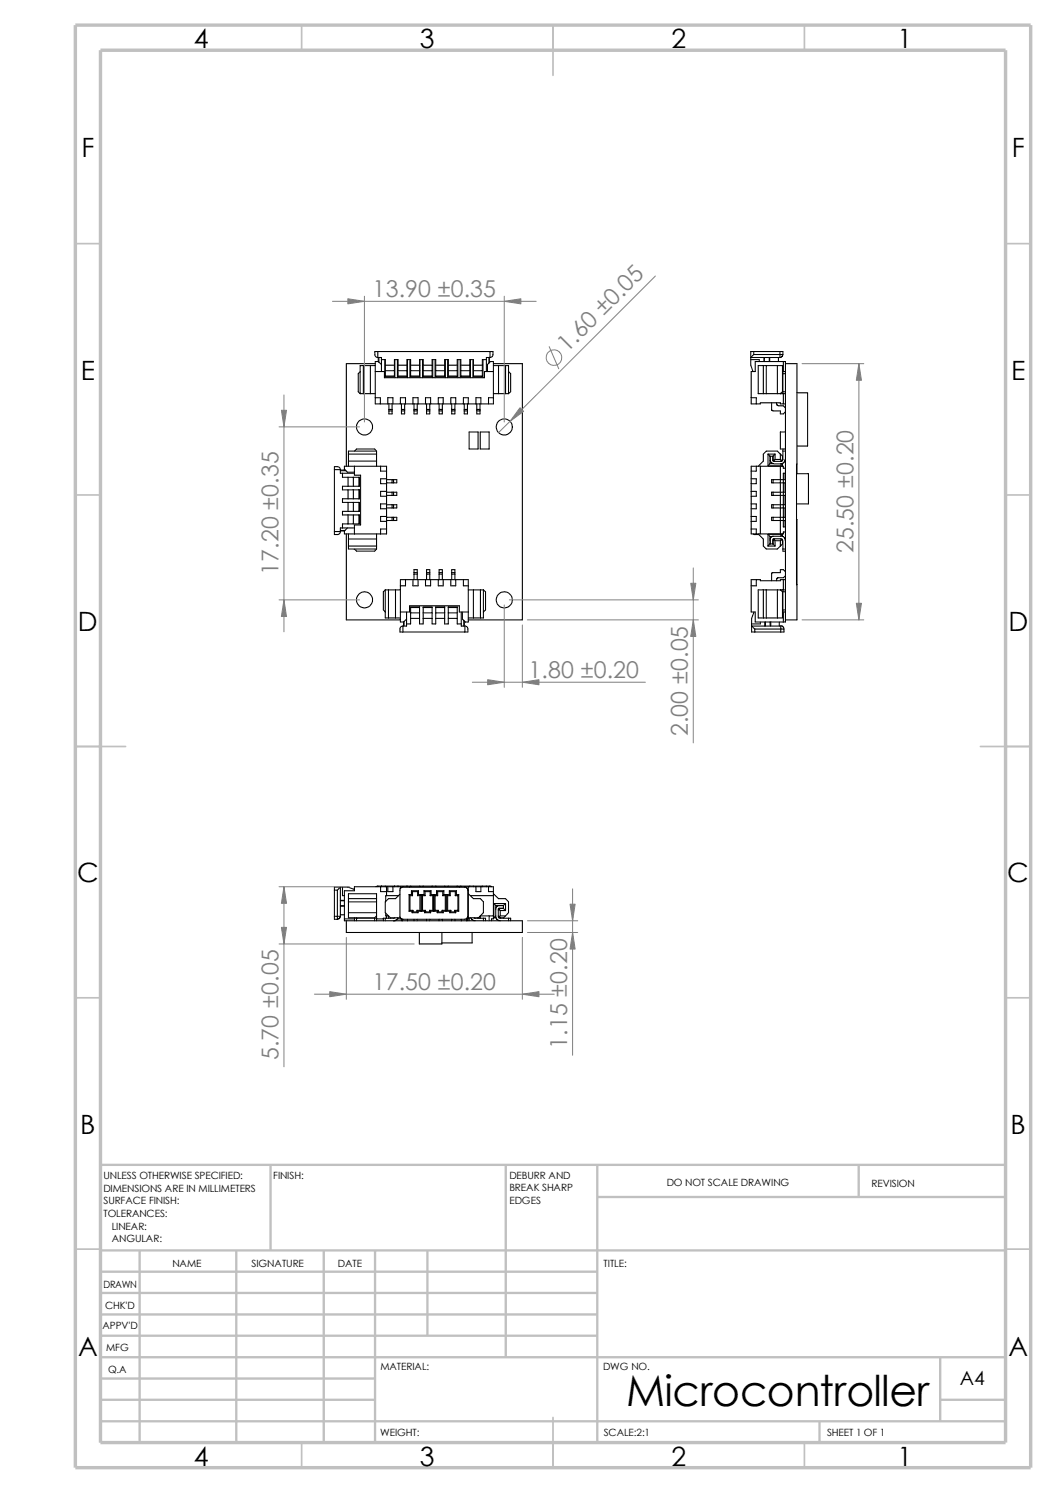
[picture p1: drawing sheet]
<svg xmlns="http://www.w3.org/2000/svg" width="210mm" height="297mm" viewBox="0 0 210 297" stroke-linecap="round" stroke-linejoin="round" font-family="sans-serif">
<g fill="none" stroke="#c0c0c0" stroke-width=".34">
<path d="M60 5v5M110 5v10M160 5v5M15 48.5h5M200 48.5h5M15 98.5h5M200 98.5h5M15 148.5h10M195 148.5h10M15 198.5h5M200 198.5h5M15 248.5h5"/>
<path d="M200 248.5h5M60 287v5M110 282v10M160 287v5"/>
</g>
<g fill="none" stroke="#c0c0c0" stroke-width=".47">
<path d="M53.8 231.7v17.1M100.6 231.7v38.3M118.8 231.7v55.3M118.8 238.1h81.2M170.8 231.7v6.4M200 231.7h-180v55.3M20 248.8h180M20 253h98.8M20 257.2h98.8M27.8 248.8v38.2M47 248.8v38.2M64.4 248.8v38.2"/>
<path d="M74.6 248.8v38.2M85 248.8v16.9M20 261.5h98.8M20 265.7h98.8M20 270h180M20 274.2h54.6M20 278.5h54.6M187 278.5h13M187 270v12.7M20 282.7h180M163 282.7v4.3"/>
</g>
<path d="M15 5h190v287h-190zM20 10h180v277h-180z" fill="none" stroke="#c0c0c0" stroke-width=".68" stroke-linecap="butt"/>
<g fill="none" stroke="#000" stroke-width=".21">
<path d="M71.6 78.3h3M71.6 73.9l-.4 .4v3.6l.4 .4M72.3 72.7v5.6M73.7 72.7v5.6M74.6 79.1h1v1.2M74.6 72.3h-5.7v20.5M74.6 73.9h1.9v1.2h19.9v-1.2h1.7M74.6 72.7h-3v5.6M75.1 69.9v1.2M75.1 71.1h.8v2.8M75.1 69.9h22.4M75.1 69.9h-.6v.6a.57 .57 0 0 0 .6 .6"/>
<path d="M75.2 71.9h-.6v8.4h23.5v-8.4h-.8M75.2 71.1v.8M75.2 71.9l.7 .6M75.4 71.1v1M75.9 71.5h.7v3.4h1.8v-3.4h.8v3.4h1.7v-3.4h.8v3.4h1.7v-3.4h.8v3.4h1.7v-3.4h.8v3.4h1.7v-3.4h.8v3.4h1.7v-3.4h.8v3.4h1.7v-3.4h.7v3.4h1.8v-3.4h.8M76.5 71.5v3.6M76.6 72.6h1.8M76.6 73.7h1.8M76.6 74.8h1.8M78.5 71.5v3.6M79 71.5v3.6M79.2 72.6h1.7"/>
<path d="M79.2 73.7h1.7M79.2 74.8h1.7M81 71.5v3.6M81.5 71.5v3.6M81.7 72.6h1.7M81.7 73.7h1.7M81.7 74.8h1.7M83.5 71.5v3.6M84 71.5v3.6M84.2 72.6h1.7M84.2 73.7h1.7M84.2 74.8h1.7"/>
<path d="M86.1 71.5v3.6M86.5 71.5v3.6M86.7 72.6h1.7M86.7 73.7h1.7M86.7 74.8h1.7M88.6 71.5v3.6M89 71.5v3.6M89.2 72.6h1.7M89.2 73.7h1.7M89.2 74.8h1.7M91.1 71.5v3.6M91.5 71.5v3.6"/>
<path d="M91.7 72.6h1.7M91.7 73.7h1.7M91.7 74.8h1.7M93.6 71.5v3.6M94.1 71.5v3.6M94.1 72.6h1.8M94.1 73.7h1.8M94.1 74.8h1.8M96.1 71.5v3.6M97.2 71.1v1.2M97.3 71.1v1M97.5 69.9h.5v.6a.57 .57 0 0 1-.5 .6"/>
<path d="M97.5 69.9v1.2M97.5 71.1h-.8v2.8M97.5 71.9l-.6 .6v1.4M98.1 79.1h-.9v1.2M98.1 72.7h3v5.6M98.1 72.3h5.8v51h-10.8M98.1 78.3h3M99.1 72.7v5.6M100.5 72.7v5.6M101.1 73.9l.5 .4v3.6l-.5 .4M149.3 71.5h1.7v.4M149.4 79.1h1v1.2"/>
<path d="M149.9 70.5l-.6 .6h5.8M149.9 69.9h-.6v2.7l.4 1.3M149.9 69.9h5.2M149.9 69.9v.6M149.9 70.5h5.2M151.8 72.7v5.6M151.9 71.1v.8M152 71.1v.8M152.4 72.7v5.6M153 71.1v.8M153.1 71.1v.8M154.6 72.7v5.6"/>
<path d="M154.8 71.1v.8M155.1 70.5h.6M155.1 69.9v.6M155.1 70.5v.6M155.1 69.9h.6v.6M155.2 78.3l.4-.4v-5.2h-4.8v5.6h4.5M155.3 78.3h.4M155.3 78.2v.1M155.6 73.9h.1M155.7 73.9h.5M155.7 78.3h.5M155.7 73.9v4.4"/>
<path d="M155.7 74.3h.5M155.7 77.9h.5M155.7 70.5l-.2 .5-.4 .1M155.8 71.9v2M155.8 78.3v2M156.2 72.3h2.3v21.9M158.5 78.1h2.1v10.6h-2.1M66.5 93.4v12.3M66.5 93.4h1.2M66.5 93.4v-.6h.6a.57 .57 0 0 1 .6 .6M67.7 93.4v.7h2.8M67.7 93.6h1.1"/>
<path d="M67.7 93.5h1M68.1 94.1v.9h3.4v1.7h-3.4v.8h3.4v1.7h-3.4v.7h3.4v1.8h-3.4v.7h3.4v1.8h-3.4v.8M68.5 93.5v-.7h8.4v13.4h-8.4v-.6M68.5 93.3l.6 .6h1.4M69.2 95v1.7M69.2 97.5v1.7M69.2 99.9v1.8M69.3 91.7h5.6M69.3 90.3h5.6M70.3 95v1.7M70.3 97.5v1.7M70.3 99.9v1.8"/>
<path d="M70.5 92.8v1.7h1.2v9.9h-1.2v1.8M70.5 89.7l.4-.4h3.6l.4 .4M71.4 95v1.7M71.4 97.5v1.7M71.4 99.9v1.8M74.9 89.7v3.1M74.9 89.7h-5.6v3.1M75.7 92.8v.9h1.2M76.9 95.2h-1.2v1h1.2M76.9 97.7h-1.2v1h1.2M76.9 95.4h1.1M76.9 96.1h1.1"/>
<path d="M76.9 98.6h1.1M76.9 97.9h1.1M77.1 80.3v-1.2h1v1.2M77.3 81.7v.6h.7v-.6M77.3 81.4h.7M77.3 80.3v1.1M77.3 81.7h.7M77.3 81.4v.3M78 80.3v1.1M78 95.4v.7M78 97.9v.7M78 96.1h.3"/>
<path d="M78 95.4h.3M78 98.6h.3M78 97.9h.3M78 81.4v.3M78.3 95.4h.6v.7h-.6M78.3 95.4v.7M78.3 97.9v.7M78.3 97.9h.6v.7h-.6M79.6 80.3v-1.2h1v1.2M79.8 80.3v1.1M79.8 81.7v.6h.7v-.6M79.8 81.4h.7"/>
<path d="M79.8 81.7h.7M79.8 81.4v.3M80.5 81.4v.3M80.5 80.3v1.1M82.1 80.3v-1.2h1v1.2M82.3 81.7v.6h.7v-.6M82.3 80.3v1.1M82.3 81.4h.7M82.3 81.7h.7M82.3 81.4v.3M83 80.3v1.1M83 81.4v.3"/>
<path d="M84.6 80.3v-1.2h1v1.2M84.8 80.3v1.1M84.8 81.7v.6h.7v-.6M84.8 81.4h.7M84.8 81.7h.7M84.8 81.4v.3M85.5 81.4v.3M85.5 80.3v1.1M87.2 80.3v-1.2h.9v1.2M87.3 81.7v.6h.7v-.6M87.3 80.3v1.1M87.3 81.4h.7"/>
<path d="M87.3 81.7h.7M87.3 81.4v.3M88 80.3v1.1M88 81.4v.3M89.7 80.3v-1.2h.9v1.2M89.8 81.4v.3M89.8 80.3v1.1M89.8 81.7v.6h.7v-.6M89.8 81.4h.7M89.8 81.7h.7M90.5 81.4v.3M90.5 80.3v1.1"/>
<path d="M92.2 80.3v-1.2h.9v1.2M92.3 81.7v.6h.7v-.6M92.3 80.3v1.1M92.3 81.4h.7M92.3 81.7h.7M92.3 81.4v.3M93 81.4v.3M93 80.3v1.1M93.3 85.9h1.8v3.4h-1.8zM94.7 80.3v-1.2h.9v1.2M94.8 81.4v.3M94.8 81.7v.6h.7v-.6"/>
<path d="M94.8 81.4h.7M94.8 80.3v1.1M94.8 81.7h.7M95.5 81.4v.3M95.5 80.3v1.1M95.5 85.9h1.8v3.4h-1.8zM149.4 95.2h1v1h-1M149.4 97.7h1v1h-1M150.4 92.8v.9h-1M151.2 92.8v13.4M152.7 90.3h1.4M152.7 90.3v2.4"/>
<path d="M152.7 90.3l.4 .5M153.1 90.8h.7M153.1 92.2l-.4 .5M153.1 92.2h.6M153.1 90.8v1.4M153.2 90.8v1l.3 .3 .4 .1M153.5 80.1v1.5l.1 .1h1.6v.6h.6l.4-.4M153.7 90.8l.1 .9 1.5 .1M153.8 95.4h2.4M153.8 96.1h2.4M153.8 98.6h2.4M153.8 97.9h2.4"/>
<path d="M153.8 90.8v.6l.1 .2M153.8 95.4v.7M153.8 97.9v.7M153.8 95.4h-.3v.7h.3M153.8 97.9h-.3v.7h.3M153.9 91.6l.2 .2M154.1 91.4h1.1M154.1 90.3v1.1M154.1 91.4l-.2 .2M154.1 90.3l-.3 .5M154.4 80.1v.2M154.5 80.3l.1 .4h1.2l.4 .5"/>
<path d="M155.2 90.3l-.6-.6h-2.2l-.6 .6v1.4l-1 1.1M155.2 90.3l.4 .4v1M155.2 90.3v1.1M155.2 92.8v13.4M155.2 91.4l.2 .2M155.2 92.3l.4 .4h-2.9M155.6 92.2v.6M155.6 91.4l-.4 .4M155.7 89.3v2.1a.32 .32 0 0 1-.4 .4M155.7 89.7h.5M155.8 93.1h.1M155.9 94.1v1.3"/>
<path d="M155.9 96.1v1.8M155.9 98.6v1.8M156.2 91.4l-.2 .5-.5 .3-1.6 .1M156.2 94.1h-.4v10.7h.4M156.2 80.3h-1v-.2h-4v.2h-1.8v-6.4h.8v-2h6v51.8h-6v-1.9h-.8v-6.5h1.8v.2h4v-.2h1M156.2 93.1h-.4v-.3h-6.4v13.4h6.4v-.4h.4M156.2 85.9h-1v3.4h1M158.4 94.2h2.4v6h-2.4M158.5 92.3v24M66.5 105.7h1.2M66.5 105.7v.6h.6a.57 .57 0 0 0 .6-.6M67.7 105.5h.9"/>
<path d="M67.7 105.6h.8M68.9 106.2v17.1h10.7M69.1 105l-.6 .6M69.2 102.4v1.8M69.3 106.2v3h5.6M69.3 107.2h5.6M69.3 108.6h5.6M70.3 102.4v1.8M70.5 105h-2.8v.7M70.5 109.2l.4 .4h3.6l.4-.4M71.4 102.4v1.8M74.9 106.2v3"/>
<path d="M76.6 117.3v5.6h3M76.6 117.3l-.4 .4v3.6l.4 .5M76.6 117.3h3M76.9 100.2h-1.2v1h1.2M76.9 102.7h-1.2v1h1.2M76.9 105.2h-1.2v1M76.9 100.4h1.1M76.9 101h1.1M76.9 103.5h1.1M76.9 102.9h1.1M77.3 117.3v5.6M78 100.4v.6"/>
<path d="M78 102.9v.6M78 101h.3M78 100.4h.3M78 102.9h.3M78 103.5h.3M78.3 100.4v.6M78.3 102.9v.6M78.3 100.4h.6v.6h-.6M78.3 102.9h.6v.6h-.6M78.7 117.3v5.6M80.6 115.3v1.2h-1M82.1 115.3v1.2h1v-1.2"/>
<path d="M82.3 113.9v-.6h.7v.6M82.3 114.2v1.1M82.3 113.9h.7M82.3 114.2h.7M82.3 113.9v.3M83 114.2v1.1M83 113.9v.3M84.6 115.3v1.2h1v-1.2M84.8 113.9v-.6h.7v.6M84.8 114.2v1.1M84.8 113.9h.7M84.8 114.2h.7"/>
<path d="M84.8 113.9v.3M85.5 113.9v.3M85.5 114.2v1.1M87.2 115.3v1.2h.9v-1.2M87.3 113.9v-.6h.7v.6M87.3 114.2v1.1M87.3 113.9h.7M87.3 114.2h.7M87.3 113.9v.3M88 114.2v1.1M88 113.9v.3M89.7 115.3v1.2h.9v-1.2"/>
<path d="M89.8 113.9v.3M89.8 113.9v-.6h.7v.6M89.8 114.2v1.1M89.8 113.9h.7M89.8 114.2h.7M90.5 113.9v.3M90.5 114.2v1.1M92.2 115.3v1.2h.9M93.1 117.3h3M94.1 117.3v5.6M95.5 117.3v5.6M96.1 117.3v5.6h-3"/>
<path d="M96.1 117.3l.5 .4v3.6l-.5 .5M149.4 100.2h1v1h-1M149.4 102.7h1v1h-1M149.4 105.2h1v1M149.8 106.2l.2 .1h.9M150.4 115.3v1.2h-1M150.8 106.2l1 1v1.4l.6 .6h2.2l.6-.6M151.8 117.3v5.6M152.4 117.3v5.6M152.7 108.6h1.4M152.7 106.3l.4 .4M152.7 106.3h2.9l-.4 .4"/>
<path d="M152.7 106.3v2.3M153.1 108.2h.7M153.1 106.7h.6M153.1 108.2l-.4 .4M153.1 106.7v1.5M153.2 107.4v.8M153.8 100.4h2.4M153.8 101h2.4M153.8 103.5h2.4M153.8 102.9h2.4M153.8 100.4v.6M153.8 102.9v.6"/>
<path d="M153.8 108.2l.3 .4M153.8 102.9h-.3v.6h.3M153.8 100.4h-.3v.6h.3M153.9 107.4l-.1 .2v.6M153.9 107.4l.2 .2M154.1 107.6v1M154.1 107.6h1.1M154.1 107.2l-.2 .2M154.4 115.3v.2M154.6 117.3v5.6M155.2 117.3l.4 .4v5.2h-4.8v-5.6h4.5M155.2 107.6v1"/>
<path d="M155.2 107.2l.4 .4M155.3 106.7h-1.7l-.3 .1-.2 .6M155.3 117.3v.1M155.3 117.3h.4M155.3 106.6l.4 .1 .4 .4 .1 .5M155.4 107.4l-.2 .2M155.6 106.2v.5M155.6 107.3v.9l-.4 .4M155.7 107.6l-.3-.4h-1.6l-.1 .2v.8M155.7 117.3h.5M155.7 109.2h.5M155.7 107.6v2h.5"/>
<path d="M155.7 117.3v4.5M155.7 117.7h.5M155.8 115.3v2M155.9 105.8l-.1 .3M155.9 101v1.9M155.9 103.5v1.3M156.2 113.7l-.4-.4h-.6v.6h-1.6l-.1 .1v1.5M156.2 114.6l-.4 .3h-1.2l-.1 .4M158.4 103.3l.1 20h-2.3M79.6 121.8h1.8v-1.3h10v1.3h1.7M80.1 125.7h12.4M80.1 124.5v1.2"/>
<path d="M80.1 124.5a.58 .58 0 0 0-.6 .6v.6h.6M80.3 123.7h-.7v-8.4h13.5v8.4h-.8M80.3 123.7v.8M80.3 123.6v.9M80.9 124.1h.8v-3.4h1.7v3.4h.8v-3.4h1.7v3.4h.8v-3.4h1.7v3.4h.8v-3.4h1.7v3.4h.8M80.9 121.8v2.7h-.8M80.9 123.1l-.6 .6M81.7 123h1.7M81.7 121.9h1.7M81.7 120.9h1.7M84.2 123h1.7M84.2 121.9h1.7"/>
<path d="M84.2 120.9h1.7M86.7 123h1.7M86.7 121.9h1.7M86.7 120.9h1.7M89.2 123h1.7M89.2 121.9h1.7M89.2 120.9h1.7M91.7 121.8v2.7h.8M91.9 121.8v1.3l.6 .6M92.2 123.4v1.1M92.3 123.5v1M92.5 124.5v1.2"/>
<path d="M92.5 124.5a.58 .58 0 0 1 .5 .6v.6h-.5M149.9 121.8l-.4 1.2v2.7h.6M150.1 125.7h5.2M150.1 125.1v.6M150.1 125.1h5.2M150.1 125.1l-.6-.6h5.8v.6M151.2 123.7v.4h-1.7M152.1 123.7v.8M152.2 123.7v.8M153.2 123.7v.8M153.3 123.7v.8M155 123.7v.8"/>
<path d="M155.3 125.1v.6M155.3 125.1h.6M155.3 124.5l.4 .2 .2 .4M155.6 121.8h.1M155.7 121.8h.5M155.7 121.3h.5M155.8 121.8v1.9M155.9 125.1v.6h-.6M66.5 177.1h.6M66.5 177.1v5.2M67.1 177.1v5.2M67.1 177.1l.6-.6v5.8"/>
<path d="M67.7 179.1h.8M67.7 179.2h.8M68.1 176.5v1.7h.4M69.3 178.8h5.6M69.3 179.4h5.6M70.5 176.9l-1.3-.4h-2.7v.6M75.1 176.3l-.3 .1M75.1 176.3v.1M75.1 176.3h22.4M75.7 176.4v1h1.2M75.9 176.3v.1M76.6 176.3v.1"/>
<path d="M76.9 176.4v1.8M77.1 176.4v1h1v-1M78.4 176.3v.1M79.2 176.3v.1M79.2 178.2h-2.5v1.1M79.5 177.1l.1-.4 .3-.2h12.8l.3 .2v.4v5.4l-.5 .4-12.6-.1-.4-.3v-5.4M79.5 177.9l-.8 .9h-1.4l-.7 .6v2.2l1 1h2M79.6 176.4v.3M80.9 176.3v.1M81.4 178h.4M81.4 178v3.3M81.4 178l.1 .2"/>
<path d="M81.4 176.4v.1M81.5 178.2h.5M81.5 178.2v2.9M81.7 176.3v.1M81.8 177.2l.2 .2M81.8 177.2h1.4M81.8 178l.2 .2M81.8 177.2v.8M82 177.4h1.1M82 177.4v.8M83.1 178.2h.4M83.1 177.4v.8"/>
<path d="M83.2 177.2l-.1 .2M83.2 178h.5M83.2 177.2v.8M83.2 178l-.1 .2M83.4 176.3v.1M83.5 178.2v2.9M83.7 178v3.3M83.7 178l-.2 .2M83.9 178h.4M83.9 178v3.3M83.9 178l.1 .2M84 178.2h.5"/>
<path d="M84 178.2v2.9M84.2 176.3v.1M84.3 177.2h1.4M84.3 177.2l.2 .2M84.3 178l.2 .2M84.3 177.2v.8M84.5 177.4h1.1M84.5 177.4v.8M85.6 178.2h.5M85.6 177.4v.8M85.7 178l-.1 .2M85.7 178h.5"/>
<path d="M85.7 177.2l-.1 .2M85.7 177.2v.8M85.9 176.3v.1M86.1 178.2v2.9M86.2 178l-.1 .2M86.2 178v3.3M86.4 178h.4M86.4 178l.1 .2M86.4 178v3.3M86.5 178.2h.5M86.5 178.2v2.9M86.7 176.3v.1"/>
<path d="M86.8 177.2h1.5M86.8 177.2l.2 .2M86.8 178l.2 .2M86.8 177.2v.8M87 177.4h1.1M87 177.4v.8M88.1 178.2h.5M88.1 177.4v.8M88.3 178h.4M88.3 178l-.2 .2M88.3 177.2l-.2 .2M88.3 177.2v.8"/>
<path d="M88.4 176.3v.1M88.6 178.2v2.9M88.7 178l-.1 .2M88.7 178v3.3M88.9 178l.1 .2M88.9 178v3.3M88.9 178h.5M89 178.2h.5M89 178.2v2.9M89.2 176.3v.1M89.4 177.2h1.4M89.4 177.2l.1 .2"/>
<path d="M89.4 177.2v.8M89.4 178l.1 .2M89.5 177.4h1.1M89.5 177.4v.8M90.6 178.2h.5M90.6 177.4v.8M90.8 178h.4M90.8 177.2l-.2 .2M90.8 177.2v.8M90.8 178l-.2 .2M90.9 176.3v.1M91.1 178.2v2.9"/>
<path d="M91.2 178v3.3M91.2 178l-.1 .2M91.4 176.4v.1M91.7 176.3v.1M93 177.2h.1M93.1 176.4v6.4M93.1 177.8l1 1h1.4l.6 .6v2.2l-.9 1h-2.1M93.4 176.3v.1M93.6 178.2h4.5M94.1 176.3v.1M94.7 176.4v1h.9v-1M95.9 176.3v.1"/>
<path d="M96.7 176.3v.1M97.2 176.4v1h.9M97.5 176.3l.3 .1M97.5 176.3v.1M98.1 177.8l1 1h1.4l.6 .6v2.2l-.6 .6M98.2 179.7h2.3M98.2 179.7v2.9l.4-.4M98.2 179.7l.4 .4M100.5 179.7v1.4M100.5 179.7l-.4 .4M66.5 182.3h.6M66.5 182.3v.6h.6"/>
<path d="M67.1 182.3h.6M67.1 182.3v.6M67.7 180.3h.8M67.7 180.2h.8M67.7 182h.8M67.7 182.3l-.2 .4-.4 .2M68.5 182.8h2M68.9 183.2v2.3h35v-2.3h-35.4v-6h2v-.8h27.6v6.4h-.4v.4M69.3 181.6h5.6M70.5 182.6v.1M70.5 182.7h4.4M70.5 182.7v.5"/>
<path d="M70.9 182.7v.5M74.5 182.7v.5M74.8 182.3h.1M74.9 182.3v.4M74.9 182.8h1.3M74.9 182.2l-.4 .4h-5.2v-4.8h5.6v4.5M74.9 182.7v.5M76.6 182.7v.5M76.7 181.7v.5h.6M76.9 182.2v.5M77.3 182.2v.5M78.6 182.6l-2.4 .1v.5"/>
<path d="M79 182.8h.8M79.2 182.6l-.5 .5-.4 .1M79.6 182.6v.2M79.8 182.8v.4M80.1 182.9v.3M81 182.9v.3M81.4 181.3h.6M81.5 181.1l-.1 .2M81.5 181.1h.6M82 181.6h1.1M82 181.3v.3M82.1 181.4h.8"/>
<path d="M82.1 181.1l-.1 .2M82.1 181.4l-.1 .2M82.1 181.1v.3M82.3 182.9v.3M82.9 181.1h.6M82.9 181.1l.2 .2M82.9 181.4l.2 .2M82.9 181.1v.3M83 182.9v.3M83.1 181.3h.6M83.1 181.3v.3M83.4 185.5v2.3h4.5v-2.3"/>
<path d="M83.5 181.1l.2 .2M83.9 181.3h.6M84 181.1l-.1 .2M84 181.1h.6M84.5 181.6h1.1M84.5 181.3v.3M84.6 181.4h.8M84.6 181.1l-.1 .2M84.6 181.1v.3M84.6 181.4l-.1 .2M84.8 182.9v.3M85.4 181.1h.7"/>
<path d="M85.4 181.4l.2 .2M85.4 181.1v.3M85.4 181.1l.2 .2M85.5 182.9v.3M85.6 181.3h.6M85.6 181.3v.3M86.1 181.1l.1 .2M86.4 181.3h.6M86.5 181.1l-.1 .2M86.5 181.1h.7M87 181.3v.3M87 181.6h1.1"/>
<path d="M87.2 181.1l-.2 .2M87.2 181.4l-.2 .2M87.2 181.4h.7M87.2 181.1v.3M87.3 182.9v.3M87.9 181.1h.7M87.9 181.4l.2 .2M87.9 181.1l.2 .2M87.9 181.1v.3M88 182.9v.3M88.1 181.3h.6M88.1 181.3v.3"/>
<path d="M88.6 181.1l.1 .2M88.9 181.3h.6M89 181.1l-.1 .2M89 181.1h.7M89.5 181.6h1.1M89.5 181.3v.3M89.7 181.1l-.2 .2M89.7 181.1v.3M89.7 181.4l-.2 .2M89.7 181.4h.7M89.8 182.9v.3M90.4 181.1h.7"/>
<path d="M90.4 181.1l.2 .2M90.4 181.4l.2 .2M90.4 181.1v.3M90.5 182.9v.3M90.6 181.3h.6M90.6 181.3v.3M91.1 181.1l.1 .2M91.7 182.9v.3M93 182.8v.4M93.3 182.8h-.5v.4M93.3 182.6v.6M93.6 182.5l.3 .5 .6 .2"/>
<path d="M93.9 185.5v2.1h-6M94.2 182.6l2.4 .1v.5M95.1 182.6v.1M95.5 182.3v.4M95.5 182.2v.5M95.5 182.2h2.6M96.1 182.7v.5M97.3 182.2v1M98.1 182.6h.5M98.6 180.9v1.6l.3 .5 .6 .2M98.6 180.1v.6M98.6 180.1h1.5"/>
<path d="M99.1 182.2l.4 .4M99.3 180.9l.2 .2M99.5 182.2h1M99.5 181.1v1.1M99.5 181.1h1M99.5 182.2l-.2 .2M100.1 180.7l-1 .1v1.7l.4 .2h2.1v.5M100.1 180.2h-1l-.3 .1-.2 .6M100.1 180.1v.6M100.1 180.7l.4 .4M100.1 180.7h-.6l-.4 .4M100.5 182.2l-.3 .4h-1"/>
<path d="M101.1 182.7v.5"/>
<circle cx="72.5" cy="84.9" r="1.58"/>
<circle cx="100.3" cy="84.9" r="1.6"/>
<circle cx="72.5" cy="119.3" r="1.6"/>
<circle cx="100.3" cy="119.3" r="1.61"/>
</g>
<g fill="none" stroke="#808080" stroke-width=".2">
<path d="M66.1 59.9h40.5M72.5 58.9v25M100.3 58.9v25M130.3 54.9l-31.2 31.2M56.5 78.6v47.1M109.2 69l1.9 4.4M159.5 72.3h12.3M170.8 72.3v51M55.5 84.9h16M55.5 119.3h16M101.3 119.3h37.6M137.9 113v34.8"/>
<path d="M93.9 135.7h34.5M100.3 120.4v16.3M103.9 124.3v12.4M104.9 123.3h34M159.5 123.3h12.3M55.5 176.4h14M56.5 176.4v35.8M113.9 176.8v33.1M55.5 187.8h26.9M62.5 197.8h47.7M68.9 186.5v12.3M103.9 186.5v12.3"/>
<path d="M104.9 185.5h10M104.9 183.2h10"/>
<circle cx="110.2" cy="71.1" r="1.56"/>
</g>
<g fill="#808080" stroke="#808080" stroke-width=".2">
<path d="M103.9 197.8l3.3-.5v1z"/>
<path d="M65.6 197.3l3.3 .5-3.3 .5z"/>
<path d="M113.4 179.9h1l-.5 3.3z"/>
<path d="M113.9 185.5l.5 3.3h-1z"/>
<path d="M56.5 176.4l.5 3.3h-1z"/>
<path d="M56 184.5h1l-.5 3.3z"/>
<path d="M137.4 116h1l-.5 3.3z"/>
<path d="M56 81.6h1l-.5 3.3z"/>
<path d="M56.5 119.3l.5 3.3h-1z"/>
<path d="M103.4 81.1l.7 .7-2.7 2z"/>
<path d="M97 135.2l3.3 .5-3.3 .5z"/>
<path d="M103.9 135.7l3.3-.5v1z"/>
<path d="M137.9 123.3l.5 3.3h-1z"/>
<path d="M69.2 59.4l3.3 .5-3.3 .6z"/>
<path d="M100.3 59.9l3.3-.5v1.1z"/>
<path d="M170.8 72.3l.5 3.3h-1z"/>
<path d="M170.3 120h1l-.5 3.3z"/>
</g>
<text font-size="8.5" x="124.5" y="279.7">Microcontroller</text>
<g font-size="5.3">
<text x="38.5" y="9.6">4</text>
<text x="83.5" y="9.6">3</text>
<text x="133.5" y="9.6">2</text>
<text x="178.5" y="9.6">1</text>
<text x="16.2" y="31.3">F</text>
<text x="201.2" y="31.3">F</text>
<text x="16" y="75.6">E</text>
<text x="201.1" y="75.6">E</text>
<text x="15.5" y="125.6">D</text>
<text x="200.6" y="125.6">D</text>
<text x="15.3" y="175.6">C</text>
<text x="200.3" y="175.6">C</text>
<text x="16" y="225.6">B</text>
<text x="201" y="225.6">B</text>
<text x="15.5" y="269.8">A</text>
<text x="200.5" y="269.8">A</text>
<text x="38.5" y="291.6">4</text>
<text x="83.5" y="291.6">3</text>
<text x="133.5" y="291.6">2</text>
<text x="178.5" y="291.6">1</text>
</g>
<g font-size="4.6" fill="#808080">
<text x="74.1" y="59">13.90 ±0.35</text>
<text x="112.8" y="70.2" transform="rotate(-45 112.8 70.2)">1.60 ±0.05</text>
<text x="169.7" y="110.1" transform="rotate(-90 169.7 110.1)">25.50 ±0.20</text>
<text x="55.4" y="114.4" transform="rotate(-90 55.4 114.4)">17.20 ±0.35</text>
<text x="105.1" y="134.8">1.80 ±0.20</text>
<text x="136.8" y="146.5" transform="rotate(-90 136.8 146.5)">2.00 ±0.05</text>
<text x="74.1" y="196.9">17.50 ±0.20</text>
<text x="112.8" y="208.6" transform="rotate(-90 112.8 208.6)">1.15 ±0.20</text>
<text x="55.4" y="210.9" transform="rotate(-90 55.4 210.9)">5.70 ±0.05</text>
</g>
<text font-size="3.9" x="190.9" y="275.5">A4</text>
<g font-size="2">
<text x="20.6" y="234.6">UNLESS OTHERWISE SPECIFIED:</text>
<text x="20.6" y="237.1">DIMENSIONS ARE IN MILLIMETERS</text>
<text x="20.6" y="239.6">SURFACE FINISH:</text>
<text x="54.4" y="234.6">FINISH:</text>
<text x="101.3" y="239.5">EDGES</text>
<text x="101.3" y="234.5">DEBURR AND</text>
<text x="101.3" y="237">BREAK SHARP</text>
<text x="132.6" y="236">DO NOT SCALE DRAWING</text>
<text x="173.3" y="236.2">REVISION</text>
<text x="20.6" y="242.1">TOLERANCES:</text>
<text x="22.2" y="244.6">LINEAR:</text>
<text x="22.2" y="247.1">ANGULAR:</text>
<text x="50" y="252">SIGNATURE</text>
<text x="67.2" y="252">DATE</text>
<text x="120.1" y="252">TITLE:</text>
<text x="20.6" y="256.2">DRAWN</text>
<text x="34.3" y="252.1">NAME</text>
<text x="20.9" y="260.4">CHK'D</text>
<text x="20.4" y="264.5">APPV'D</text>
<text x="21.1" y="268.8">MFG</text>
<text x="21.5" y="273.1">Q.A</text>
<text x="75.6" y="272.5">MATERIAL:</text>
<text x="119.9" y="272.5">DWG NO.</text>
<text x="75.6" y="285.6">WEIGHT:</text>
<text x="120.1" y="285.6">SCALE:2:1</text>
<text x="164.5" y="285.6">SHEET 1 OF 1</text>
</g>
</svg>
